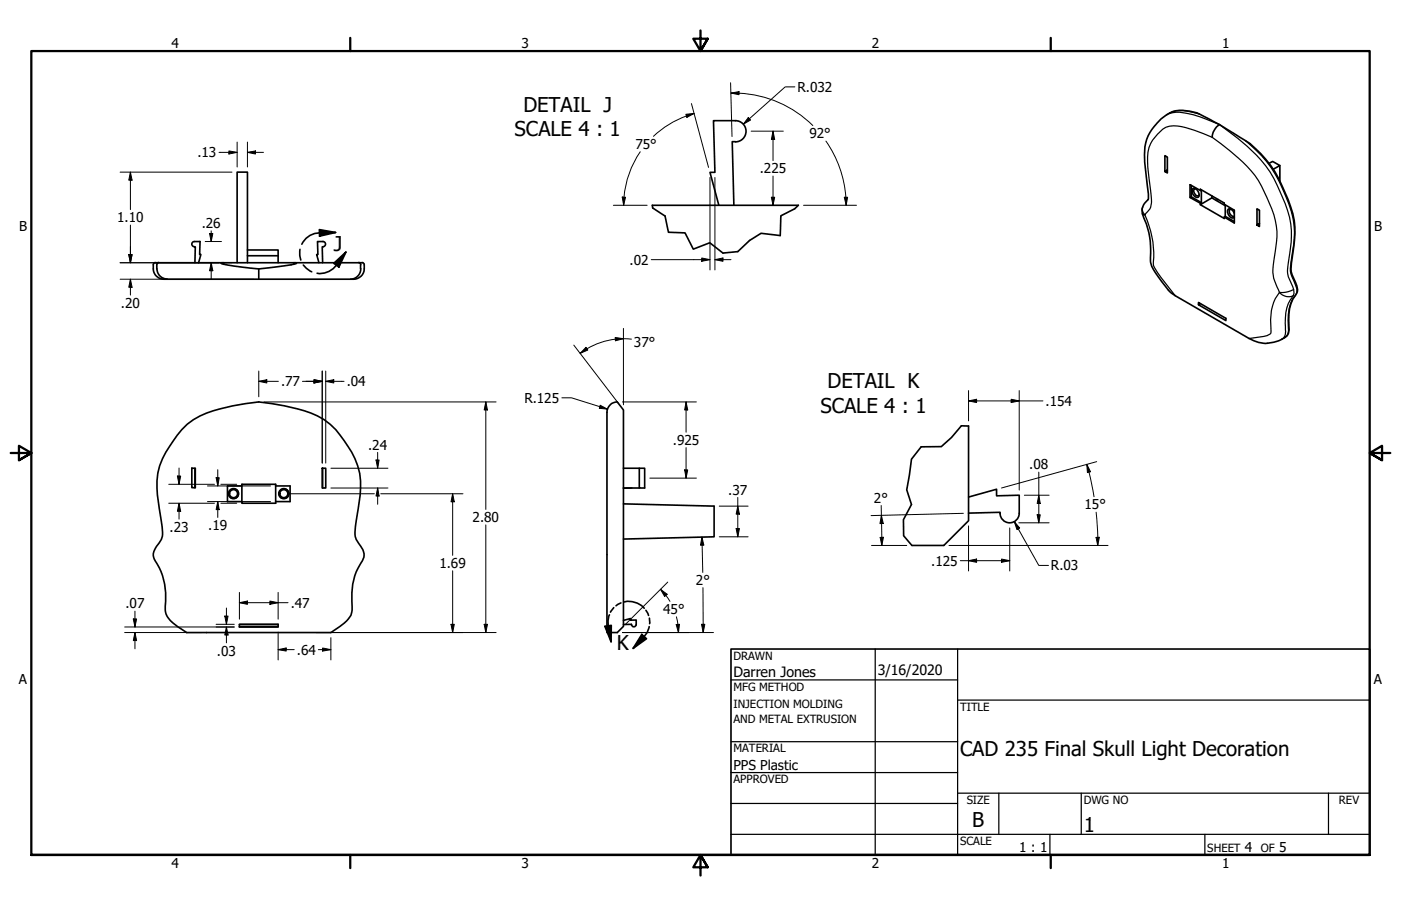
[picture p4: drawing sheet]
<svg xmlns="http://www.w3.org/2000/svg" width="432mm" height="279mm" viewBox="0 0 432 279" stroke-linecap="round" stroke-linejoin="round" font-family="sans-serif">
<!-- layer: Hidden Narrow (ANSI) -->
<path d="M71.5 150.8a1.53 1.53 0 0 0-1.1 1.5 1.53 1.53 0 0 0 1.1 1.4M72.5 150.7a1.58 1.58 0 0 1 1.1 1.5 1.58 1.58 0 0 1-1.1 1.5M87 150.8a1.53 1.53 0 0 0-1.1 1.5 1.53 1.53 0 0 0 1.1 1.4M88 150.7a1.58 1.58 0 0 1 1.1 1.5 1.58 1.58 0 0 1-1.1 1.5" fill="none" stroke="#000" stroke-width=".31"/>
<!-- layer: Visible (ANSI) -->
<g fill="none" stroke="#000" stroke-width=".51">
<path d="M357.8 36.7a9 9 0 0 1 8.9-2.4 20.7 20.7 0 0 1 7.4 3.2l6.1 3.6a33.6 33.6 0 0 1 15.8 18.3 25.6 25.6 0 0 1 2.8 16.5 33.4 33.4 0 0 0-.8 7.9l.3 1a8.9 8.9 0 0 1 1.6 5.1 14.1 14.1 0 0 0-2.6 10.7 3.3 3.3 0 0 1-2.3 4 9.7 9.7 0 0 1-10-.2l-22.8-13.2a11.5 11.5 0 0 1-4.1-4.3l-1-1.4a8.6 8.6 0 0 1-2.5-7.5 25.7 25.7 0 0 0-2.5-12 4.3 4.3 0 0 1 1.8-4.5v-1.7l-.3-3a38.9 38.9 0 0 1-.5-12.7l1.3-3.2 1.1-1.7zM375.9 38.4a5 5 0 0 0-2.3 4M226.7 43.8a3.3 3.3 0 0 0 3.2-3.3 3.3 3.3 0 0 0-3.2-3.3h-6.8l.4 15.9h-1.5l2.8 10.2M226.7 43.7h-1l.5 19.6M359.8 52.5l-.8 .4 .8 .4v-4.8l-.8-.5v4.9M367.2 57.2v3.5l3.1 1.8M367.5 58.3l.4-.3a1.96 1.96 0 0 1 1.4 2.8 1.91 1.91 0 0 1-1.8-2.5zM368.5 58.2h-.4a1.49 1.49 0 0 0 1.3 2.2l.2-.3M370 58.7l-3.2-1.7v3.9M391.2 50.4l1-.6 2.3 1.3-2.1 1.1M394.5 51.1v4.8M59.9 76.1a.79 .79 0 0 1-.8-.8 .79 .79 0 0 1 .8-.8h1.8l-.2 4h.4l-.7 2.5"/>
<path d="M59.9 76.1h.3l-.1 4.9M76.3 77.1h9.4v3.9M76.3 78.9h9.4M99.5 76.1a.79 .79 0 0 0 .8-.8 .79 .79 0 0 0-.7-.8h-1.7l.1 4h-.4l.7 2.5M99.6 76.1h-.3l.1 4.9M201 63.3h45.1M367.2 60.7l-.4 .2 3.2 1.8M370 63.1l7.3 4.3v-.5l.3-.2v-3.5M373.5 60.4v.6l-3.5 2.1v-.4l.3-.2v-4l-.3 .2v-.3l7.3 4.2v.4l3.1 1.8v4l-3.1-1.9M373.5 61l4.1 2.4M375.4 61.5l-.6 .3M377.6 66.7l2.8 1.6"/>
<path d="M379.5 64.5l-.4 .1a1.39 1.39 0 0 0 0 1.4 1.39 1.39 0 0 0 1.3 .7M380.4 65.8a1.58 1.58 0 0 0-1.8-1.3 1.96 1.96 0 0 0 1.4 2.7l.4-.2M388.2 69l-.8 .4 .8 .4v-5l-.8-.4v5M47.2 81.7a3.6 3.6 0 0 0 4.3 4.4h28.3v-3.2M47.9 81h21.1M47.9 81l-.5 .2-.2 .4M48.3 81.7v1.2M48.4 82.9a3.1 3.1 0 0 0 3.1 3.1M49 81l-.5 .2-.2 .4M69 81l-.9 .1 .7 .4 5.7 .9a24.5 24.5 0 0 0 10.8-.1l4.4-.6 1.6-.4 .1-.2-.9-.1M69 81h21.5M73.1 81v-27.9h3.2v27.9"/>
<path d="M90.5 81h21.1M110.5 81l.5 .2 .2 .4M111.1 81.7v1.2M111.2 82.9a3.2 3.2 0 0 1-3.2 3.2M111.6 81l.5 .2 .2 .4M112.3 81.7a3.6 3.6 0 0 1-4.4 4.4h-28.1M370 93.7l-.6 .3 8.4 4.9v-.7l-8.4-4.9v.7M57.7 130.8a30.3 30.3 0 0 1 14.1-5.6l8-1.2a57.5 57.5 0 0 1 18.1 4.3 22.8 22.8 0 0 1 9.4 9.4 20.9 20.9 0 0 1 3.7 15l-1.5 9.7a6.1 6.1 0 0 0 1.7 6.1 4.1 4.1 0 0 1-.2 5.6 20.9 20.9 0 0 0-2.5 13.4 5 5 0 0 1-2.4 4.7l-4.1 2.9h-44.5a17.3 17.3 0 0 1-5.7-4.7 6.2 6.2 0 0 1-.7-4.9 20 20 0 0 0-3.5-13 4.5 4.5 0 0 1 1.4-4.9 5.6 5.6 0 0 0 1-5.1l-.3-1.8a44.5 44.5 0 0 1-1.1-14.8 30.9 30.9 0 0 1 7.4-13.4zM188 124.9a3.1 3.1 0 0 1 2.2-.9l2 2.4v66.8l-2 1.9h-3.1v-68a3.1 3.1 0 0 1 .9-2.2zM298.5 131.4v29.2l-7.6 7.6h-9.8M59.1 144.4h1.1v6h-1.1zM60.1 144.4v6"/>
<path d="M74.5 149.4h10.5v5.8h-10.5zM74.5 149.9h-4.4v4.8h4.4M85 149.9h4.4v4.8h-4.4M99.3 144.4h1.1v6.1h-1.1zM99.4 144.4v6.1M192.2 155.4l27.9 .7v9.4l-27.9 .7M192.2 144.4h6.5v6.1h-1.7v-6.1M192.2 150.5h4.8M194.7 150.5l-2.5 .1M298.5 158.2l9.7-.2v.3M298.5 153.3l8.6-2.4v2l7-.2v5.6M308.2 158.3a2.95 2.95 0 0 0 3 2.9 2.95 2.95 0 0 0 2.9-2.9"/>
<path d="M73.8 192.5h11.9v.9h-11.9zM73.8 192.6h11.9M73.8 193.3h11.9M192.2 192.6h2.4M192.2 191.3l2.1-.5v.5l1.8-.1v1.4M194.6 192.6a.73 .73 0 0 0 .8 .7 .73 .73 0 0 0 .7-.7"/>
<circle cx="72" cy="152.2" r="1.24"/>
<circle cx="72" cy="152.2" r="1.56"/>
<circle cx="87.5" cy="152.2" r="1.24"/>
<circle cx="87.5" cy="152.2" r="1.56"/>
</g>
<!-- layer: Visible Narrow (ANSI) -->
<path d="M359.6 35.4a8.4 8.4 0 0 1 6-.5 44.7 44.7 0 0 1 10.3 3.5 59 59 0 0 1 15.6 14.7 56.4 56.4 0 0 1 6.3 16 40.8 40.8 0 0 1-.9 12.9l-.1 1.3a13.3 13.3 0 0 0 1.7 5.4 3.2 3.2 0 0 1-.8 3.8 17.8 17.8 0 0 0-1.5 9.8l-.5 1.8-.7 .5M360.5 34.9a8.4 8.4 0 0 1 6.7-.4l2.5 .7M383.9 43.4a37.5 37.5 0 0 1 12.4 17.2 27.2 27.2 0 0 1 1.8 18.5 10.1 10.1 0 0 0 .2 6.4l.5 1.1a5.3 5.3 0 0 1 .9 3.6l-.2 .5a11.3 11.3 0 0 0-2.5 8.1l.1 3.6a2.41 2.41 0 0 1-1.2 1.7M352.1 66l.8 .3a30.7 30.7 0 0 1 2.6 15.6l2.3 3.6 4.4 5.7M352.2 63.9l-.2 .8 .3 .8 .6 .8 .3-.5a4.3 4.3 0 0 0 1.7-4.1l-.3-3.3a43.6 43.6 0 0 1-.8-11.5 10.6 10.6 0 0 1 6.6-8 14.5 14.5 0 0 1 7.8 1.3l5.4 2.2a52.1 52.1 0 0 1 14.3 13.3l.9 1.7a40.2 40.2 0 0 1 4.6 12.3 40.1 40.1 0 0 1-1 12.1l-.1 2.3a17.9 17.9 0 0 0 2 6.1 7.2 7.2 0 0 0 4.4-.9M398.6 91.2a3.6 3.6 0 0 1-4.3-1 15.4 15.4 0 0 0-2.6 11.5v1.1l-1.2 .7-5.5 .9" fill="none" stroke="#000" stroke-width=".38"/>
<!-- layer: Break Line (ANSI) -->
<path d="M201 63.3l.2 .8 3.8 2.5 1.1 5 5 .2 2.6 5 5.1-1.9 4 3.1 4.6-.4 3.6-3.4 3.6-2.3 5.9 .7 .2-6.1 4.2-2.1 1.2-1.1M298.5 131.4l-2.2-.1a32 32 0 0 1-6.2 6.4l-6.2 .1-3 3.8-1.4 9.5 1.4 4.5-2.5 4.7 .1 4.9 2.6 3" fill="none" stroke="#000" stroke-width=".51"/>
<!-- layer: Detail Boundary (ANSI) -->
<g fill="none" stroke="#000" stroke-width=".51">
<path d="M92.5 76.9l-.1 2 .3 1.3M98.4 70.8l5 .9-4.9 1.1zM103.4 71.7l-5 .1a6 6 0 0 0-5.4 3.5M106.6 77.7l-2.9 4.1a6.3 6.3 0 0 1-6 2.5M93.5 81.7l.9 1 1.7 1.1M102.9 81.2l3.7-3.5-2.1 4.7zM186.4 193.2l2-.4-.1 5.1zM187.8 189.6l-.4 1.9 .1 1.5 .8 4.9M189.2 187.4l-1 1.4M191.4 185.9l-1.5 .9M192.2 185.7a6.3 6.3 0 0 1 6.4 1.9M197.8 195.6l1.5 1.4-4.2 3z"/>
<path d="M199.1 188.2l.8 1.6M200.1 193.2l-.6 1.9-4.4 4.9M200.2 190.6v1.7"/>
</g>
<g fill="#000">
<path d="M98.4 70.8l5 .9-4.9 1.1z" fill-rule="evenodd"/>
<path d="M102.9 81.2l3.7-3.5-2.1 4.7z" fill-rule="evenodd"/>
<path d="M186.4 193.2l2-.4-.1 5.1z" fill-rule="evenodd"/>
<path d="M197.8 195.6l1.5 1.4-4.2 3z" fill-rule="evenodd"/>
</g>
<!-- layer: Border (ANSI) -->
<path d="M107.9 11.7v4M215.9 9.4v6.3l-2.2-3.8h4.4l-2.2 3.8 2.2-3.8M323.8 11.7v4M3.3 139.7h6.4l-3.9-2.2v4.4l3.9-2.2-3.9 2.2M428.5 139.7h-6.4l3.9-2.2v4.4l-3.9-2.2 3.9 2.2M9.7 263.7v-248h412.4v248h-412.4h412.4M107.9 263.7v4M218.1 267.5l-2.2-3.8 2.2 3.8h-4.4l2.2-3.8v6.3M323.8 263.7v4" fill="none" stroke="#000" stroke-width=".7"/>
<!-- layer: Title (ANSI) -->
<g fill="none" stroke="#000" stroke-width=".38">
<path d="M225.3 209.7h69.8M269.7 200.2v63.5M295.1 215.9h127M295.1 200.2v63.5M225.3 228.7h69.8M225.3 238.3h69.8M225.3 257.3h196.8M225.3 247.8h69.8M295.1 244.6h127M307.8 244.6v12.7M323.6 257.3v6.4M333.2 244.6v12.7"/>
<path d="M371.3 257.3v6.4M409.4 244.6v12.7"/>
</g>
<path d="M225.3 200.2h196.8v63.5h-196.8z" fill="none" stroke="#000" stroke-width=".51"/>
<!-- layer: Dimension (ANSI) -->
<g fill="none" stroke="#000" stroke-width=".31">
<path d="M211.4 35.2l2.5-.2-2.2 1.2zM211.6 35.8a29.3 29.3 0 0 0-10.2 6.2M213.1 31.9l5.3 19.7M213.9 35l-2.4 .8M225.2 25.5l.4 16.6M225.3 28.7l2.5-.4v.9zM225.3 28.7a34.7 34.7 0 0 1 25.2 10M230.6 36.3l.7 .7-2.2 1.3zM245 26.8h-3l-12.9 11.5M37 53.1h34.5M40.2 53.1l.5 2.5h-1zM40.2 53.1v11.5"/>
<path d="M67.5 47h5.6M70.5 46.5l2.6 .5-2.6 .5zM73.1 43.8v7.7M76.3 47l2.4-.5v1zM76.3 47h4.9M76.3 43.8v7.7M197.3 46.8a29.3 29.3 0 0 0-5 14M218.8 54.7v28.5M220.3 54.7v28.5M231.5 40.4h9.9M238.3 40.4l.5 2.6h-1.1zM238.3 40.4v9.1"/>
<path d="M238.3 54.3v9M254.6 43.5a34.6 34.6 0 0 1 6.1 17.3M39.7 78.5h1l-.5 2.5zM40.2 69.4v11.6M63.2 74.5h5.1M64.6 72h1l-.5 2.5zM65.1 71.2v3.3M189 63.3h10.5M191.8 60.8h1l-.6 2.5zM192.3 60.8l-.1 2.5M216.3 79.6l2.5 .5-2.5 .5zM237.7 60.8h1.1l-.5 2.5z"/>
<path d="M247.6 63.3h16.4M260.2 60.8h1l-.4 2.5zM260.7 60.8l.1 2.5M37 81h34.5M37 86.1h41.2M40.2 86.1l.5 2.5h-1zM40.2 86.1v4.9M65.1 81l.5 2.5h-1zM65.1 81v5M200.7 80.1h18.1M220.3 80.1l2.5-.5v1zM220.3 80.1h5"/>
<path d="M79.8 117.6l2.4-.5v1zM79.8 117.6h6M79.8 114.4v8M93.2 117.6h6.1M96.8 117.1l2.5 .5-2.5 .5zM99.3 114.4v28.4M100.4 117.6l2.5-.5v1zM100.4 117.6h5.6M100.4 114.4v28.4M176.8 106.4l13.8 17.9M180.6 107.1l.6 .8-2.4 1.1zM180.8 107.6l-2 1.4"/>
<path d="M189.6 104.1l2.6 .4-2.5 .6zM189.7 104.6h4.9M189.7 104.6a22 22 0 0 0-8.8 3M192.2 101.3v23.5M81.3 124h71.6M116.4 139.5v4.9M149.7 124l.5 2.4h-1zM149.7 124v33.1M173.2 122.7h2.9l11.1 3.5M185 125l2.2 1.2-2.5-.3zM191.8 124h22.8M211.5 124l.5 2.4h-1z"/>
<path d="M211.5 124v9.3M211.5 138v9.4M298.5 123.6l2.5-.5v1zM298.5 123.6h22.9M298.5 120.5v9.3M311.7 123.1l2.4 .5-2.4 .5zM314.1 120.5v30.6M52 155.2h14.1M52 149.4h14.1M54.7 146.8h1l-.5 2.6zM55.2 155.2l.5 2.5h-1zM55.2 144.3v5.1"/>
<path d="M55.2 155.2v4.9M63.9 149.9h19.5M63.9 154.7h19.5M66.6 147.3h1l-.5 2.6zM67.1 154.7l.5 2.5h-1zM67.1 144.8v5.1M67.1 154.7v4.9M68.1 155.2h4.9M68.1 149.4h4.9M89.1 152.3h26.3M102 150.5h17.6M102 144.4h17.6"/>
<path d="M115.9 141.9h.9l-.4 2.5zM116.4 150.5l.4 2.5h-.9zM116.4 150.5v5M117.3 152.3h25.4M139.5 152.3l.5 2.4h-1zM139.5 152.3v19M200.3 147.4h14.3M211 144.9h1l-.5 2.5zM221.7 156.1h8.9M227.4 156.1l.5 2.5h-1zM227.4 153.4v12.1M271.6 155.9l.2 12.3"/>
<path d="M271.7 158.9l.5 2.5-1 .1zM296.9 158.3l-28.4 .7M315.7 152.7h7.6M319.7 158.8h.9l-.4 2.4zM320.2 152.7l.4 2.6h-.9zM320.2 145.6v15.6M335 143.2l1.1 2.3-.9 .2zM335 143.2l.6 2.4M335.6 145.6l1.6 7.6M337.8 158l.6 7.7M338 142.4l-29.3 8.1M139.5 176v19.1"/>
<path d="M149.7 161.9v33.2M205.8 179.5l-13.1 13.2M216.3 165.6l.6 2.5h-1zM216.3 165.6l.3 10.9M221.7 165.5h8.9M226.9 163h1l-.5 2.5zM268.6 168.2h10.9M271.3 165.7h1l-.5 2.5zM292.5 168.2h49M296 172.9h15.2M298.5 172.9l2.5-.5v1zM298.5 162.2v13.9"/>
<path d="M308.7 172.4l2.5 .5-2.5 .5zM311.2 162.8v13.3M312.6 160.8l1.7 2-.9 .5zM312.6 160.8l7.6 13.6h3M314 161.2h9.3M337.8 165.7h1l-.5 2.5zM338.3 165.7v2.5M38.4 195.1h23.6M38.4 193.4h33.8M41.1 190.9h1l-.5 2.5zM41.6 195.1l.5 2.4h-1zM41.6 188.5v4.9"/>
<path d="M41.6 195.1v5M66.6 192.5h5.6M69.3 190h1l-.5 2.5zM69.8 193.4l.5 2.4h-1zM69.8 187.5v5M69.8 193.4v4.8M73.8 185.9l2.5-.5v1zM73.8 185.9h15M73.8 182.7v8.2M83.2 185.4l2.5 .5-2.5 .5zM85.7 182.7v8.2M85.7 194.9v8.6"/>
<path d="M97.5 195.1h55.4M99.4 199.8l2.6 .5-2.6 .5zM102 196.7v6.8M139 192.5h1l-.5 2.6zM149.2 192.5h1l-.5 2.6zM191.8 195.1h28.1M203.6 181.7l2 1.6-.7 .7zM203.6 181.7l1.6 1.9 1.3 1.9M208.4 192.6l1-.1-.3 2.6zM208.5 190.2l.4 2.3M208.9 192.5l.2 2.6M216.2 192.5h1l-.5 2.6z"/>
<path d="M216.7 181.2v13.9M85.7 200.3l2.5-.5v1zM85.7 200.3h5M98.1 200.3h3.9"/>
</g>
<g fill="#000">
<path d="M211.4 35.2l2.5-.2-2.2 1.2z" fill-rule="evenodd"/>
<path d="M225.3 28.7l2.5-.4v.9z" fill-rule="evenodd"/>
<path d="M230.6 36.3l.7 .7-2.2 1.3z" fill-rule="evenodd"/>
<path d="M40.2 53.1l.5 2.5h-1z" fill-rule="evenodd"/>
<path d="M70.5 46.5l2.6 .5-2.6 .5z" fill-rule="evenodd"/>
<path d="M76.3 47l2.4-.5v1z" fill-rule="evenodd"/>
<path d="M238.3 40.4l.5 2.6h-1.1z" fill-rule="evenodd"/>
<path d="M39.7 78.5h1l-.5 2.5z" fill-rule="evenodd"/>
<path d="M39.7 78.5h1l-.5 2.5z" fill-rule="evenodd"/>
<path d="M64.6 72h1l-.5 2.5z" fill-rule="evenodd"/>
<path d="M191.8 60.8h1l-.6 2.5z" fill-rule="evenodd"/>
<path d="M220.3 80.1l2.5-.5v1z" fill-rule="evenodd"/>
<path d="M237.7 60.8h1.1l-.5 2.5z" fill-rule="evenodd"/>
<path d="M260.2 60.8h1l-.4 2.5z" fill-rule="evenodd"/>
<path d="M40.2 86.1l.5 2.5h-1z" fill-rule="evenodd"/>
<path d="M65.1 81l.5 2.5h-1z" fill-rule="evenodd"/>
<path d="M216.3 79.6l2.5 .5-2.5 .5z" fill-rule="evenodd"/>
<path d="M79.8 117.6l2.4-.5v1z" fill-rule="evenodd"/>
<path d="M96.8 117.1l2.5 .5-2.5 .5z" fill-rule="evenodd"/>
<path d="M96.8 117.1l2.5 .5-2.5 .5z" fill-rule="evenodd"/>
<path d="M100.4 117.6l2.5-.5v1z" fill-rule="evenodd"/>
<path d="M180.6 107.1l.6 .8-2.4 1.1z" fill-rule="evenodd"/>
<path d="M189.6 104.1l2.6 .4-2.5 .6z" fill-rule="evenodd"/>
<path d="M149.7 124l.5 2.4h-1z" fill-rule="evenodd"/>
<path d="M185 125l2.2 1.2-2.5-.3z" fill-rule="evenodd"/>
<path d="M211.5 124l.5 2.4h-1z" fill-rule="evenodd"/>
<path d="M298.5 123.6l2.5-.5v1z" fill-rule="evenodd"/>
<path d="M311.7 123.1l2.4 .5-2.4 .5z" fill-rule="evenodd"/>
<path d="M54.7 146.8h1l-.5 2.6z" fill-rule="evenodd"/>
<path d="M55.2 155.2l.5 2.5h-1z" fill-rule="evenodd"/>
<path d="M66.6 147.3h1l-.5 2.6z" fill-rule="evenodd"/>
<path d="M67.1 154.7l.5 2.5h-1z" fill-rule="evenodd"/>
<path d="M115.9 141.9h.9l-.4 2.5z" fill-rule="evenodd"/>
<path d="M116.4 150.5l.4 2.5h-.9z" fill-rule="evenodd"/>
<path d="M139.5 152.3l.5 2.4h-1z" fill-rule="evenodd"/>
<path d="M211 144.9h1l-.5 2.5z" fill-rule="evenodd"/>
<path d="M227.4 156.1l.5 2.5h-1z" fill-rule="evenodd"/>
<path d="M319.7 158.8h.9l-.4 2.4z" fill-rule="evenodd"/>
<path d="M320.2 152.7l.4 2.6h-.9z" fill-rule="evenodd"/>
<path d="M335 143.2l1.1 2.3-.9 .2z" fill-rule="evenodd"/>
<path d="M216.3 165.6l.6 2.5h-1z" fill-rule="evenodd"/>
<path d="M226.9 163h1l-.5 2.5z" fill-rule="evenodd"/>
<path d="M271.3 165.7h1l-.5 2.5z" fill-rule="evenodd"/>
<path d="M271.7 158.9l.5 2.5-1 .1z" fill-rule="evenodd"/>
<path d="M298.5 172.9l2.5-.5v1z" fill-rule="evenodd"/>
<path d="M308.7 172.4l2.5 .5-2.5 .5z" fill-rule="evenodd"/>
<path d="M312.6 160.8l1.7 2-.9 .5z" fill-rule="evenodd"/>
<path d="M337.8 165.7h1l-.5 2.5z" fill-rule="evenodd"/>
<path d="M41.1 190.9h1l-.5 2.5z" fill-rule="evenodd"/>
<path d="M41.6 195.1l.5 2.4h-1z" fill-rule="evenodd"/>
<path d="M69.3 190h1l-.5 2.5z" fill-rule="evenodd"/>
<path d="M69.8 193.4l.5 2.4h-1z" fill-rule="evenodd"/>
<path d="M73.8 185.9l2.5-.5v1z" fill-rule="evenodd"/>
<path d="M83.2 185.4l2.5 .5-2.5 .5z" fill-rule="evenodd"/>
<path d="M85.7 200.3l2.5-.5v1z" fill-rule="evenodd"/>
<path d="M139 192.5h1l-.5 2.6z" fill-rule="evenodd"/>
<path d="M149.2 192.5h1l-.5 2.6z" fill-rule="evenodd"/>
<path d="M203.6 181.7l2 1.6-.7 .7z" fill-rule="evenodd"/>
<path d="M208.4 192.6l1-.1-.3 2.6z" fill-rule="evenodd"/>
<path d="M216.2 192.5h1l-.5 2.6z" fill-rule="evenodd"/>
<path d="M99.4 199.8l2.6 .5-2.6 .5z" fill-rule="evenodd"/>
</g>
<g font-size="6.3">
<text x="161.4" y="34.5">DETAIL J</text>
<text x="158.6" y="42">SCALE 4 : 1</text>
<text x="102.9" y="77.4">J</text>
<text x="255" y="119.7">DETAIL K</text>
<text x="252.9" y="127.3">SCALE 4 : 1</text>
<text x="190.1" y="200.4">K</text>
<text x="295.9" y="233">CAD 235 Final Skull Light Decoration</text>
<text x="299.7" y="255.1">B</text>
<text x="334" y="256.5">1</text>
</g>
<g font-size="4.4">
<text x="226.1" y="208.9">Darren Jones</text>
<text x="270.5" y="208.2">3/16/2020</text>
</g>
<g font-size="4.2">
<text x="52.8" y="14.7">4</text>
<text x="160.8" y="14.7">3</text>
<text x="268.7" y="14.7">2</text>
<text x="376.7" y="14.7">1</text>
<text x="245.8" y="28.3">R.032</text>
<text x="195.8" y="45.9">75°</text>
<text x="249.5" y="42.6">92°</text>
<text x="60.8" y="48.5">.13</text>
<text x="234.2" y="53.4">.225</text>
<text x="5.9" y="71.4">B</text>
<text x="36.1" y="68.6">1.10</text>
<text x="62.2" y="70.3">.26</text>
<text x="423.5" y="71.4">B</text>
<text x="194.1" y="81.6">.02</text>
<text x="37.3" y="94.9">.20</text>
<text x="195.4" y="106.9">37°</text>
<text x="86.6" y="119.1">.77</text>
<text x="106.9" y="119.1">.04</text>
<text x="161.6" y="124.2">R.125</text>
<text x="322.3" y="125.1">.154</text>
<text x="207.4" y="137.2">.925</text>
<text x="113.5" y="138.7">.24</text>
<text x="317.2" y="144.7">.08</text>
<text x="224.5" y="152.5">.37</text>
<text x="269.4" y="155.1">2°</text>
<text x="145.7" y="161">2.80</text>
<text x="334.3" y="157.1">15°</text>
<text x="52.3" y="164">.23</text>
<text x="64.2" y="163.4">.19</text>
<text x="135.4" y="175.2">1.69</text>
<text x="287" y="174.4">.125</text>
<text x="323.9" y="175.9">R.03</text>
<text x="214.5" y="180.4">2°</text>
<text x="38.7" y="187.6">.07</text>
<text x="89.6" y="187.4">.47</text>
<text x="204.4" y="189.4">45°</text>
<text x="66.9" y="202.2">.03</text>
<text x="91.5" y="201.9">.64</text>
<text x="5.8" y="211.1">A</text>
<text x="423.4" y="211.1">A</text>
<text x="226.1" y="237.4">PPS Plastic</text>
<text x="314.1" y="262.9">1 : 1</text>
<text x="383.7" y="262.8">4</text>
<text x="394.2" y="262.8">5</text>
<text x="52.8" y="267.7">4</text>
<text x="160.8" y="267.7">3</text>
<text x="268.7" y="267.7">2</text>
<text x="376.7" y="267.7">1</text>
</g>
<g font-size="3.5">
<text x="226.1" y="203.5">DRAWN</text>
<text x="226.1" y="213">MFG METHOD</text>
<text x="226.1" y="218.4">INJECTION MOLDING</text>
<text x="295.9" y="219.2">TITLE</text>
<text x="226.1" y="222.9">AND METAL EXTRUSION</text>
<text x="226.1" y="232">MATERIAL</text>
<text x="226.1" y="241.6">APPROVED</text>
<text x="297.9" y="248">SIZE</text>
<text x="334" y="248">DWG NO</text>
<text x="412.7" y="247.9">REV</text>
<text x="295.9" y="260.7">SCALE</text>
<text x="372.1" y="262.8">SHEET</text>
<text x="388.6" y="262.8">OF</text>
</g>
</svg>
